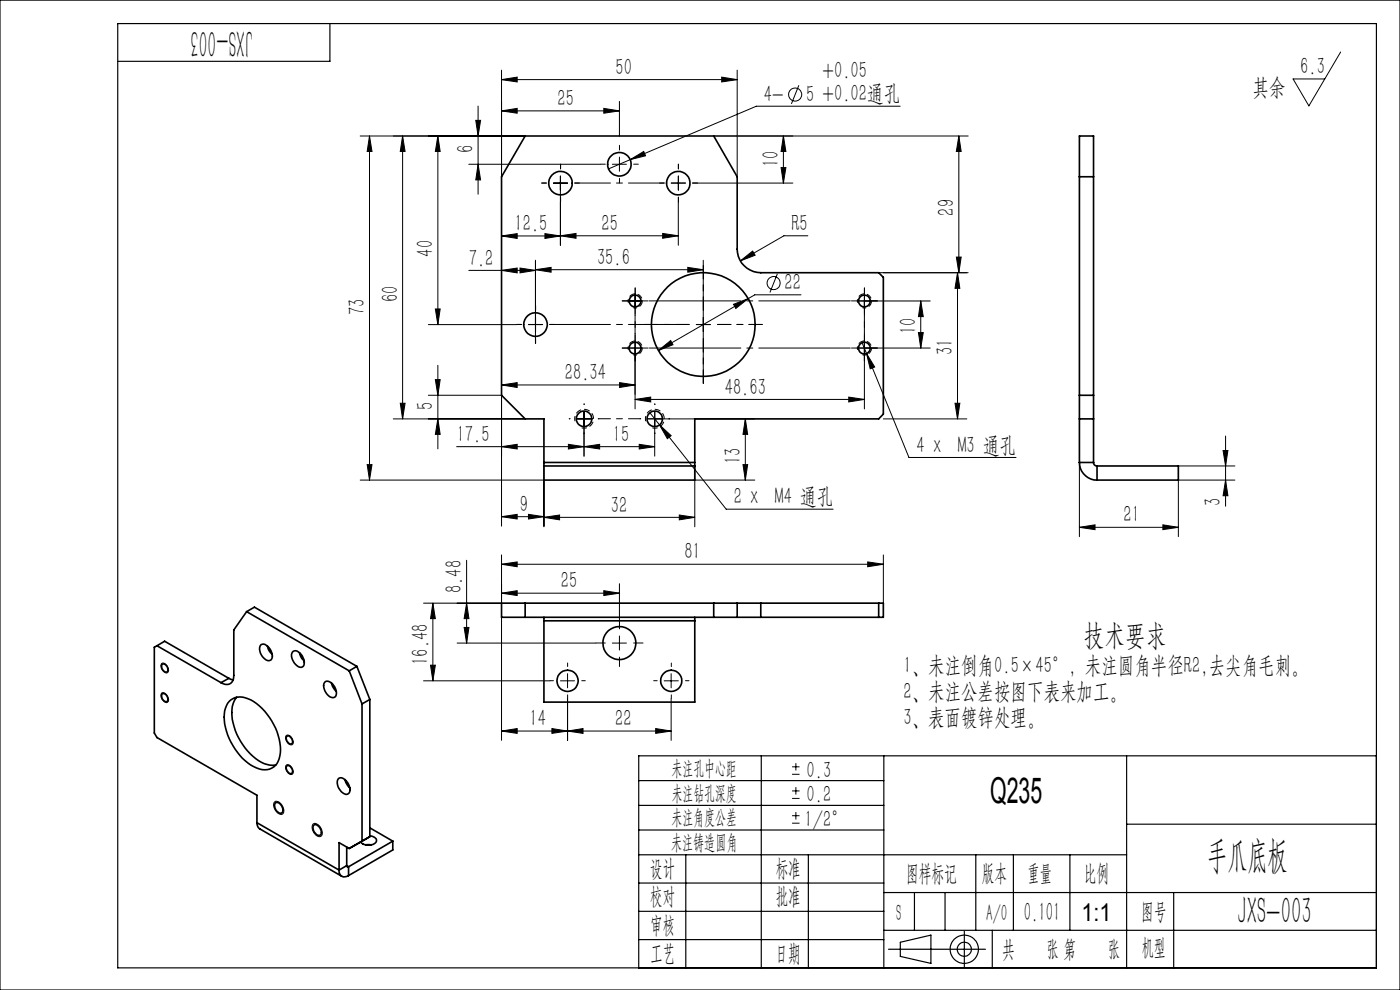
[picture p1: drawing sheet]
<svg xmlns="http://www.w3.org/2000/svg" width="297mm" height="210mm" viewBox="0 0 297 210" stroke-linecap="round" stroke-linejoin="round" font-family="sans-serif">
<g fill="none" stroke="#000" stroke-width=".21">
<path d="M106.4 16.9l3.3-.5v1zM106.4 14.9v22.6M106.4 16.9h50M153.1 16.4l3.3 .5-3.3 .5zM156.4 14.9v22.6M169.5 18.1l-1.6 3.9M284.4 11l-6.7 11.5-3.4-5.8h6.8M76.4 28.8h35M78.4 28.8l.5 3.3h-1zM78.4 28.8v73M85.4 28.8l.5 3.3h-1zM85.4 28.8v60.1"/>
<path d="M92.9 28.8l.5 3.3h-1zM92.9 28.8v40.1M99.4 34.8h28M100.9 25.5h1.1l-.6 3.3zM101.4 34.8l.6 3.4h-1.1zM101.4 22.5v18.7M106.4 23.5l3.3-.5v1zM106.4 23.5h25M117.4 38.8h3M118.9 37.4v14.7M128.1 23l3.3 .5-3.3 .5zM129.9 34.8h3"/>
<path d="M131.4 21.5v7.3M131.4 33.3v3M133.7 33.9l2.9-1.8 .3 .9zM133.7 33.9l-4.6 1.9M142.4 38.8h3M143.9 37.4v2.9M147.9 38.8h20.3M165.7 35.6h1l-.5 3.2zM166.2 28.8l.5 3.3h-1zM166.2 28.8v10M191 22.5h-30.6l-26.7 11.4M203.4 28.8l.5 3.3h-1z"/>
<path d="M203.4 28.8v29M205.4 28.8h-54M99.4 57.4h14.2M106.4 50.1l3.3-.5v1zM106.4 57.4l3.3-.5v1zM106.4 50.1h12.5M110.3 56.9l3.3 .5-3.3 .5zM113.6 57.2l3.3-.5v1zM113.6 55.2v17.6M113.6 57.2h35.6M115.6 49.6l3.3 .5-3.3 .5zM118.9 50l3.3-.5v1z"/>
<path d="M118.9 50h25M140.6 49.5l3.3 .5-3.3 .5zM143.9 42.9v9.1M145.9 56.7l3.3 .5-3.3 .5zM149.2 55.2v26.1M157.1 55.3l2.6-2 .5 .8zM164.9 58.1l-1.6 3.9M171.4 50h-5.1l-9.2 5.3M186.4 57.8h19M202.9 54.5h1l-.5 3.3zM203.1 57.8l.5 3.4h-1zM203.1 57.8v31.1"/>
<path d="M90.9 68.9h18.7M92.4 65.5h1l-.5 3.4zM92.9 77.5v17.7M112.1 68.9h3M133.2 63.8h3M133.2 73.8h3M134.7 62.3v24.4M139.7 74.4l2.6-2.2 .5 .9zM147.7 68.9h3M155.6 64.5l3.1-1.1-2.6 2zM158.7 63.4l-19 11M169.9 62.5h-9.8l-1.4 .9"/>
<path d="M181.9 73.8h15.4M182.9 72.7l.9 2.3M183.4 62.3v24.4M183.8 75l1.8 2.8-1 .4zM183.8 75l9 22h22.7M194.8 70.5h1.1l-.6 3.3zM195.3 63.8l.6 3.4h-1.1zM195.3 63.8v10M197.3 63.8h-15.4M77.9 98.6h1l-.5 3.2zM83.4 88.9h28M84.9 85.5h1l-.5 3.4z"/>
<path d="M90.9 83.8h15.5v27.8M92.4 80.5h1l-.5 3.3zM92.9 88.9l.5 3.2h-1zM96.9 94.7h42M106.4 81.7l3.3-.5v1zM106.4 94.7l3.3-.4v.9zM106.4 81.7h28.3M115.4 98.8v13M120.6 94.3l3.3 .4-3.3 .5zM122.4 88.9h3M123.9 87.3v9.5M123.9 94.7l3.3-.4v.9z"/>
<path d="M131.4 81.2l3.3 .5-3.3 .5zM134.7 84.7l3.3-.5v1.1zM134.7 84.7h48.7M135.6 94.3l3.3 .4-3.3 .5zM137.4 88.9h22.7M137.9 87.6l16.2 20.4h22.6M138.9 87.3v9.5M139.9 90.1l2.5 2.3-.8 .7zM147.4 98.8v13M157.6 98.6h1l-.5 3.2zM158.1 88.9l.5 3.2h-1zM158.1 88.9v12.9"/>
<path d="M180.1 84.2l3.3 .5-3.3 .6zM187.4 88.9h17.7M202.6 85.5h1l-.5 3.4zM229 98.1v15.7M250 98.8h12M259.5 95.6h1l-.5 3.2zM260 92.5v14.9M76.4 101.8h39M99 118.8v17.6M106.4 109.6l3.3-.5v1zM106.4 119.7l3.3-.5v1zM106.4 117.7v10.2h-16.5"/>
<path d="M106.4 109.6h9M106.4 119.7h81M112.1 109.1l3.3 .5-3.3 .5zM115.4 109.7l3.3-.5v1.1zM115.4 109.7h32M144.1 109.2l3.3 .5-3.3 .6zM147.4 101.8h12.7M184.1 119.2l3.3 .5-3.3 .5zM187.4 117.7v10.2M229 111.9l3.3-.6v1.1zM229 111.9h21M246.7 111.3l3.3 .6-3.3 .5z"/>
<path d="M260 101.8l.5 3.4h-1zM262 101.8h-12v12M91.8 127.9l.6 3.3h-1.1zM91.8 127.9v16.5M97 136.4h29.4M98.5 133.1h1l-.5 3.3zM99 127.9l.5 3.3h-1zM106.4 125.8l3.3-.5v1zM106.4 130.9v26.1M106.4 125.8h25M128.1 125.3l3.3 .5-3.3 .5zM129.9 136.4h3"/>
<path d="M131.4 134.9v3M131.4 123.8v7.6M34.3 147.1a1.15 1.15 0 0 1 1.4 1.2 .57 .57 0 0 1-.3 .7 .57 .57 0 0 1-.8-.3l-.5-1zM34.3 140.8a1.15 1.15 0 0 1 1.4 1.2 .57 .57 0 0 1-.3 .8 .57 .57 0 0 1-.8-.4l-.5-.9zM60.8 156a1.28 1.28 0 0 1 1.2 .6 1.28 1.28 0 0 1-.1 1.4 1.4 1.4 0 0 1-1.1-2zM89.9 144.4h26.8M91.3 141.1h1.1l-.6 3.3zM106.4 155.1l3.3-.6v1.1zM106.4 155.1h36M117.1 154.5l3.3 .6-3.3 .5zM118.9 144.4h3M120.4 142.9v3"/>
<path d="M120.4 155.1l3.3-.6v1.1zM120.4 148.2v8.8M139.1 154.5l3.3 .6-3.3 .5zM140.9 144.4h3M142.4 142.9v3M142.4 148.2v8.8M58.4 170a1.9 1.9 0 0 1 1.6 2.6 1.57 1.57 0 0 1-1.9-1.4v-.8zM60.8 162.3a1.28 1.28 0 0 1 1.2 .6 1.28 1.28 0 0 1-.1 1.4 1.4 1.4 0 0 1-1.1-2zM66.5 174.8a1.62 1.62 0 0 1 1.8 1.5 .79 .79 0 0 1-.3 1.2 .79 .79 0 0 1-1.1-.4 1.81 1.81 0 0 1-.4-2.3zM168 164.2h1.6M168 162.7h1.6M168 169.4h1.6"/>
<path d="M168 167.8h1.6M168 174.6h1.6M168 173h1.6M168.8 161.9v1.5M168.8 167v1.5M168.8 172.3v1.5"/>
<circle cx="168.7" cy="20.1" r="1.39"/>
<circle cx="164.1" cy="60.1" r="1.39"/>
</g>
<g fill="none" stroke="#000" stroke-width=".25">
<path d="M0 0h297v210h-297zM25 5h267v200.3h-267zM70 5v8h-45M135.5 176.1h52M135.5 165.6h52M135.5 170.8h52M161.5 160.3v45M187.5 160.3v45M239 160.3v45M239 174.8h53M292 160.3h-156.5v45M135.5 181.3h103.5"/>
<path d="M135.5 199.3h52M135.5 193.3h52M135.5 187.3h52M145.5 181.3v24M171.5 181.3v24M187.5 189.3h104.5M187.5 197.3h104.5M191 199.9l6.5-1.5v6l-6.5-1.5zM194 189.3v8M200.5 189.3v8M204.6 197.5v7.7M207 181.3v16"/>
<path d="M210.5 197.3v8M215 181.3v16M227 181.3v16M249 189.3v16M188.5 201.4h20.6"/>
<circle cx="204.6" cy="201.4" r="3"/>
<circle cx="204.6" cy="201.4" r="1.49"/>
</g>
<path d="M134.4 65.3a1.5 1.5 0 0 0 1.8-1.3 1.5 1.5 0 0 0-1.6-1.7 1.5 1.5 0 0 0-1.3 1.9M134.4 75.3a1.5 1.5 0 0 0 1.8-1.3 1.5 1.5 0 0 0-1.6-1.7 1.5 1.5 0 0 0-1.3 1.9M183 75.3a1.5 1.5 0 0 0 1.9-1.3 1.5 1.5 0 0 0-1.6-1.7 1.5 1.5 0 0 0-1.4 1.9M183 65.3a1.5 1.5 0 0 0 1.9-1.3 1.5 1.5 0 0 0-1.6-1.7 1.5 1.5 0 0 0-1.4 1.9" fill="none" stroke="#000" stroke-width=".21" stroke-dasharray="1.3 .6" stroke-dashoffset=".5" stroke-linecap="butt"/>
<path d="M123.4 90.8a2 2 0 0 0 2.5-1.8 2 2 0 0 0-2.2-2.2 2 2 0 0 0-1.7 2.5M138.4 90.8a2 2 0 0 0 2.5-1.8 2 2 0 0 0-2.2-2.2 2 2 0 0 0-1.7 2.5" fill="none" stroke="#000" stroke-width=".21" stroke-dasharray="1.3 .6" stroke-dashoffset=".2" stroke-linecap="butt"/>
<g fill="none" stroke="#000" stroke-width=".21" stroke-dasharray="30.5 1.3 1.3 1.3">
<path d="M115.9 38.8h-1M118.9 35.8v-1M121.9 38.8h1M128.4 34.8h-1M131.4 31.8v-1M131.4 37.8v1M134.4 34.8h1M140.9 38.8h-1M143.9 35.8v-1M143.9 38.8v-1.5M143.9 38.8h-1.5M143.9 38.8v1.5"/>
<path d="M143.9 38.8h1.5M146.9 38.8h1M118.9 41.8v1M143.9 41.8v1M110.6 68.8h-1M113.6 65.8v-1M113.6 71.8v1M113.6 68.8v-1.5M113.6 68.8h-1.5M113.6 68.8v1.5M113.6 68.8h1.5M116.6 68.8h1"/>
<path d="M133.3 63.8h-1.3M133.3 73.8h-1.3M134.8 62.3v-1.2M134.8 65.3v1.3M134.8 72.3v-1.2M134.8 75.3v1.3M134.8 73.8h1.5M134.8 73.8v-1.5M134.8 73.8h-1.5M134.8 73.8v1.5M136.3 63.8h1.2M136.3 73.8h1.2"/>
<path d="M149.2 68.8v-1.5M149.2 68.8h-1.5M149.2 68.8v1.5M149.2 68.8h1.5M181.9 73.8h-1.3M181.9 63.8h-1.3M183.4 72.3v-1.2M183.4 75.3v1.3M183.4 62.3v-1.2M183.4 65.3v1.3M183.4 63.8h1.5M183.4 63.8v-1.5"/>
<path d="M183.4 63.8h-1.5M183.4 63.8v1.5M183.4 73.8h1.5M183.4 73.8v-1.5M183.4 73.8h-1.5M183.4 73.8v1.5M184.9 73.8h1.2M184.9 63.8h1.2M120.9 88.8h-.1M123.9 85.8v-.1M123.9 91.8v.2M126.9 88.8h.2"/>
<path d="M135.9 88.8h-.1M138.9 85.8v-.1M138.9 91.8v.2M138.9 88.8v-1.5M138.9 88.8h-1.5M138.9 88.8v1.5M138.9 88.8h1.5M141.9 88.8h.2M128.4 136.4h-2M131.4 133.4v-2M131.4 139.4v2M134.4 136.4h2"/>
<path d="M117.4 144.4h-.7M120.4 141.4v-.8M120.4 147.4v.7M123.4 144.4h.8M139.4 144.4h-.7M142.4 141.4v-.8M142.4 147.4v.7M145.4 144.4h.8"/>
</g>
<path d="M146.2 68.8h-9.5M149.2 65.8v-9.5M149.2 71.8v9.5M152.2 68.8h9.5" fill="none" stroke="#000" stroke-width=".21" stroke-dasharray="30.5 1.3 1.3 1.3" stroke-dashoffset="27.6"/>
<path d="M121.9 38.8h19" fill="none" stroke="#000" stroke-width=".21" stroke-dasharray="30.5 1.3 1.3 1.3" stroke-dashoffset="22.9"/>
<path d="M116.6 68.8h29.6" fill="none" stroke="#000" stroke-width=".21" stroke-dasharray="30.5 1.3 1.3 1.3" stroke-dashoffset="17.6"/>
<path d="M134.8 66.8v4M183.4 66.8v4" fill="none" stroke="#000" stroke-width=".21" stroke-dasharray="30.5 1.3 1.3 1.3" stroke-dashoffset="30.4"/>
<path d="M137.8 63.8h42.6M137.8 73.8h42.6" fill="none" stroke="#000" stroke-width=".21" stroke-dasharray="30.5 1.3 1.3 1.3" stroke-dashoffset="11.1"/>
<path d="M126.9 88.8h9" fill="none" stroke="#000" stroke-width=".21" stroke-dasharray="30.5 1.3 1.3 1.3" stroke-dashoffset="27.9"/>
<g fill="#000">
<path d="M101.4 34.8l.6 3.4h-1.1zM100.9 25.5h1.1l-.6 3.3zM165.7 35.6h1l-.5 3.2zM166.2 28.8l.5 3.3h-1zM77.9 98.6h1l-.5 3.2zM78.4 28.8l.5 3.3h-1zM157.6 98.6h1l-.5 3.2zM158.1 88.9l.5 3.2h-1z"/>
<path d="M128.1 23l3.3 .5-3.3 .5zM106.4 23.5l3.3-.5v1zM145.9 56.7l3.3 .5-3.3 .5zM113.6 57.2l3.3-.5v1zM140.6 49.5l3.3 .5-3.3 .5zM118.9 50l3.3-.5v1z"/>
<path d="M92.4 80.5h1l-.5 3.3zM92.9 88.9l.5 3.2h-1zM85.4 28.8l.5 3.3h-1zM84.9 85.5h1l-.5 3.4zM92.9 28.8l.5 3.3h-1zM92.4 65.5h1l-.5 3.4zM203.4 28.8l.5 3.3h-1zM202.9 54.5h1l-.5 3.3zM195.3 63.8l.6 3.4h-1.1zM194.8 70.5h1.1l-.6 3.3z"/>
<path d="M123.9 94.7l3.3-.4v.9zM135.6 94.3l3.3 .4-3.3 .5z"/>
<path d="M134.7 84.7l3.3-.5v1.1zM180.1 84.2l3.3 .5-3.3 .6z"/>
<path d="M202.6 85.5h1l-.5 3.4zM203.1 57.8l.5 3.4h-1z"/>
<path d="M106.4 119.7l3.3-.5v1zM184.1 119.2l3.3 .5-3.3 .5z"/>
<path d="M115.4 109.7l3.3-.5v1.1zM144.1 109.2l3.3 .5-3.3 .6zM133.7 33.9l3.2-.9-.3-.9zM139.7 74.4l3.1-1.3-.5-.9zM155.6 64.5l.5 .9 2.6-2zM157.1 55.3l3.1-1.2-.5-.8zM106.4 50.1l3.3-.5v1zM115.6 49.6l3.3 .5-3.3 .5zM106.4 57.4l3.3-.5v1zM110.3 56.9l3.3 .5-3.3 .5zM106.4 109.6l3.3-.5v1zM112.1 109.1l3.3 .5-3.3 .5zM106.4 16.9l3.3-.5v1zM153.1 16.4l3.3 .5-3.3 .5zM106.4 81.7l3.3-.5v1zM131.4 81.2l3.3 .5-3.3 .5zM106.4 94.7l3.3-.4v.9zM120.6 94.3l3.3 .4-3.3 .5zM183.8 75l.8 3.2 1-.4zM139.9 90.1l1.7 3 .8-.7zM120.4 155.1l3.3-.6v1.1zM139.1 154.5l3.3 .6-3.3 .5zM106.4 155.1l3.3-.6v1.1zM117.1 154.5l3.3 .6-3.3 .5zM106.4 125.8l3.3-.5v1zM128.1 125.3l3.3 .5-3.3 .5z"/>
<path d="M229 111.9l3.3-.6v1.1zM246.7 111.3l3.3 .6-3.3 .5z"/>
<path d="M260 101.8l.5 3.4h-1zM259.5 95.6h1l-.5 3.2z"/>
<path d="M99 127.9l.5 3.3h-1zM98.5 133.1h1l-.5 3.3zM91.8 127.9l.6 3.3h-1.1zM91.3 141.1h1.1l-.6 3.3z"/>
</g>
<g fill="none" stroke="#000" stroke-width=".35">
<path d="M229 37.5h3M115.4 98.1v.7M115.4 98.1v-9.2h-4l-5-5.1v-46.3l5-8.7h40l5 8.7v15.3a5.1 5.1 0 0 0 5 5h25l1 1v29l-1 1.1h-39v9.2M115.4 98.8v3h32v-3M115.4 98.8h32M115.4 98.1h32M147.4 98.1v.7M229 98.1a3.8 3.8 0 0 0 3.7 3.7M229 98.1h3M229 88.9h3M229 98.1v-69.3h3v69.3M229 83.8h3"/>
<path d="M232 98.1a.72 .72 0 0 0 .7 .7M232.7 98.8h17.3v3h-17.3M232.7 98.8v3M33.3 137l-.6 .3v18.2l.6 .9 21.2 12.3v5.8M33.3 137l13.6 7.8M33.3 137l1.6-1 13.6 7.9M52.3 129.7l-2.7 3.9v9.7a1.64 1.64 0 0 1-.8 1.7 1.64 1.64 0 0 1-1.9-.2M52.3 129.7l21.8 12.6M52.3 129.7l1.7-.9 21.7 12.5M55.4 136.7a1.96 1.96 0 0 1 2.2 1.7 1.03 1.03 0 0 1 .2 1.2 1.03 1.03 0 0 1-1 .5 2.64 2.64 0 0 1-1.6-3.2zM56.7 137l.3 1 .7 .8M62.1 138.3l.1-.2a1.95 1.95 0 0 1 2.3 1.8v.3a.91 .91 0 0 1-.3 1.2 .91 .91 0 0 1-1.2-.2 2.54 2.54 0 0 1-.9-2.9z"/>
<path d="M63.5 138.5l.4 .9 .6 .8M111.4 127.9v3M115.4 130.9v.8M115.4 131.7v17.2h32v-17.2M115.4 131.7h32M147.4 130.9v.8M151.4 127.9v3M156.4 130.9h5M156.4 127.9h5M156.4 127.9h-50v3h50M156.4 127.9v3M161.4 127.9h26v3h-26"/>
<path d="M161.4 127.9v3M186.4 127.9v3M34.3 141a.86 .86 0 0 1 1.3 .8 .53 .53 0 0 1-.3 .8 .53 .53 0 0 1-.7-.4l-.3-.5zM34.3 147.3a.86 .86 0 0 1 1.3 .8 .53 .53 0 0 1-.3 .8 .53 .53 0 0 1-.7-.4l-.3-.6zM48.5 143.9l1 .3M48.5 143.9l-1.6 .9M48.6 148.8a3.7 3.7 0 0 1 4.6-.3 13 13 0 0 1 6.3 11.2 3.4 3.4 0 0 1-3.9 3.6 10.8 10.8 0 0 1-7-6.6 8.9 8.9 0 0 1-.6-7zM50.2 147.9a6.7 6.7 0 0 0-.5 6.3 12.7 12.7 0 0 0 6.4 7.8l1.2 .3h1.2M60.9 156.1a1.15 1.15 0 0 1 1 1.6 1.02 1.02 0 0 1-1.2-1.3zM68.9 144.7a1.6 1.6 0 0 1 2.1 1 1.48 1.48 0 0 1-.2 2.3 2.42 2.42 0 0 1-1.9-3.3zM70.3 144.9l.3 .7 .7 1M74.1 142.3l2.7 7"/>
<path d="M75.7 141.3l-1.6 1M75.7 141.3l2.8 7.1M76.8 149.3v29.1l-2.7 1.6M78.5 148.4l-1.7 .9M78.5 148.4v29.1l-4.4 2.5M54.5 174.5l.1 .8 .5 .5 17.4 10.1M54.5 174.5l17.4 10.1M58.3 170.4a1.07 1.07 0 0 1 1.6 .9 .68 .68 0 0 1 0 1 .68 .68 0 0 1-1-.1l-.6-.8zM60.9 162.4a1.15 1.15 0 0 1 1 1.6 1.02 1.02 0 0 1-1.2-1.3zM66.5 175.1a1.08 1.08 0 0 1 1.6 .9 .73 .73 0 0 1-.2 1.1 .73 .73 0 0 1-1-.4l-.5-.8zM71.7 165.3a1.34 1.34 0 0 1 2.1 .7 1.65 1.65 0 0 1 0 2.4 2.13 2.13 0 0 1-2.2-1.9l-.1-.7zM73.2 165.4l.4 .9 .6 .8"/>
<path d="M73.6 179.7v3.9M74.1 180l-2.2-1.3v5.9M77.6 179.2h1.1M78.5 177.3a1.12 1.12 0 0 1 1.3 1.3 2.32 2.32 0 0 1-3.3 0M78.5 175.6l4.8 2.8M83.3 178.4v1.9l-9.4 5.4M83.3 178.4l-9.4 5.5M71.9 184.6a1.22 1.22 0 0 0 .6 1.3 1.22 1.22 0 0 0 1.4-.2M73.6 183.6l.1 .3h.2M73.6 183.6l-1.7 1M73.6 183.6l.3 .3M73.9 183.9v1.8"/>
<circle cx="118.9" cy="38.9" r="2.49"/>
<circle cx="131.4" cy="34.8" r="2.5"/>
<circle cx="143.9" cy="38.9" r="2.5"/>
<circle cx="113.6" cy="68.8" r="2.5"/>
<circle cx="134.7" cy="63.8" r="1.27"/>
<circle cx="134.7" cy="73.8" r="1.26"/>
<circle cx="149.2" cy="68.8" r="11"/>
<circle cx="183.4" cy="63.8" r="1.25"/>
<circle cx="183.4" cy="73.8" r="1.24"/>
<circle cx="123.9" cy="88.8" r="1.65"/>
<circle cx="138.9" cy="88.8" r="1.65"/>
<circle cx="131.4" cy="136.4" r="3.5"/>
<circle cx="120.4" cy="144.4" r="2.26"/>
<circle cx="142.4" cy="144.4" r="2.25"/>
</g>
<g font-size="8.1">
<text x="53.6" y="6.3" transform="rotate(-180 53.6 6.3)">JXS-003</text>
<text x="256.1" y="184.2">手爪底板</text>
<text x="262.5" y="196.1">JXS-003</text>
</g>
<text font-size="7.6" x="210" y="170.4">Q235</text>
<text font-size="6.3" x="229.9" y="136.9">技术要求</text>
<text font-size="5.6" x="217.2" y="195.4">0.101</text>
<text font-size="5.2" x="229.5" y="195.4">1:1</text>
<g font-size="5">
<text x="130.6" y="15.9">50</text>
<text x="174.5" y="16.5">+0.05</text>
<text x="275.8" y="15.7">6.3</text>
<text x="118.3" y="22.5">25</text>
<text x="162.1" y="21.5">4-</text>
<text x="171" y="21.5">5 +0.02通孔</text>
<text x="265.7" y="20.1">其余</text>
<text x="100.5" y="32.5" transform="rotate(-90 100.5 32.5)">6</text>
<text x="165.2" y="35.5" transform="rotate(-90 165.2 35.5)">10</text>
<text x="202.4" y="45.7" transform="rotate(-90 202.4 45.7)">29</text>
<text x="109.1" y="49">12.5</text>
<text x="127.6" y="49">25</text>
<text x="167.9" y="49">R5</text>
<text x="91.9" y="54.4" transform="rotate(-90 91.9 54.4)">40</text>
<text x="99.5" y="56.4">7.2</text>
<text x="126.7" y="56.2">35.6</text>
<text x="84.4" y="64.1" transform="rotate(-90 84.4 64.1)">60</text>
<text x="166.4" y="61.5">22</text>
<text x="77.4" y="66.8" transform="rotate(-90 77.4 66.8)">73</text>
<text x="194.4" y="70.9" transform="rotate(-90 194.4 70.9)">10</text>
<text x="202.1" y="75.3" transform="rotate(-90 202.1 75.3)">31</text>
<text x="119.8" y="80.7">28.34</text>
<text x="153.7" y="83.7">48.63</text>
<text x="91.9" y="87" transform="rotate(-90 91.9 87)">5</text>
<text x="96.9" y="93.7">17.5</text>
<text x="130" y="93.7">15</text>
<text x="157.1" y="98.5" transform="rotate(-90 157.1 98.5)">13</text>
<text x="194.4" y="96">4 x M3 通孔</text>
<text x="155.6" y="107">2 x M4 通孔</text>
<text x="259" y="107.3" transform="rotate(-90 259 107.3)">3</text>
<text x="110.3" y="108.6">9</text>
<text x="129.6" y="108.7">32</text>
<text x="238.4" y="110.8">21</text>
<text x="145.2" y="118.7">81</text>
<text x="98" y="125.8" transform="rotate(-90 98 125.8)">8.48</text>
<text x="119" y="124.8">25</text>
<text x="90.9" y="141" transform="rotate(-90 90.9 141)">16.48</text>
<text x="191.7" y="142.7">1、未注倒角0.5×45°，未注圆角半径R2,去尖角毛刺。</text>
<text x="191.7" y="148.2">2、未注公差按图下表来加工。</text>
<text x="112.4" y="154">14</text>
<text x="130.5" y="154">22</text>
<text x="191.7" y="153.7">3、表面镀锌处理。</text>
<text x="171.1" y="165">0.3</text>
<text x="171.1" y="170.2">0.2</text>
<text x="170.7" y="175.4">1/2°</text>
<text x="138" y="185.9">设计</text>
<text x="164.6" y="185.9">标准</text>
<text x="137.9" y="191.8">校对</text>
<text x="164.6" y="191.8">批准</text>
<text x="192.2" y="187">图样标记</text>
<text x="208.3" y="187">版本</text>
<text x="218" y="187">重量</text>
<text x="229.9" y="187">比例</text>
<text x="138" y="197.9">审核</text>
<text x="190.1" y="195.4">S</text>
<text x="209.2" y="195.4">A/0</text>
<text x="242.1" y="194.9">图号</text>
<text x="138" y="203.9">工艺</text>
<text x="164.5" y="203.9">日期</text>
<text x="212.6" y="202.9">共</text>
<text x="222" y="202.9">张 第</text>
<text x="235" y="202.9">张</text>
<text x="242.2" y="202.6">机型</text>
</g>
<g font-size="4.4">
<text x="142.5" y="164.4">未注孔中心距</text>
<text x="142.5" y="169.6">未注钻孔深度</text>
<text x="142.4" y="174.8">未注角度公差</text>
<text x="142.4" y="180.1">未注铸造圆角</text>
</g>
</svg>
